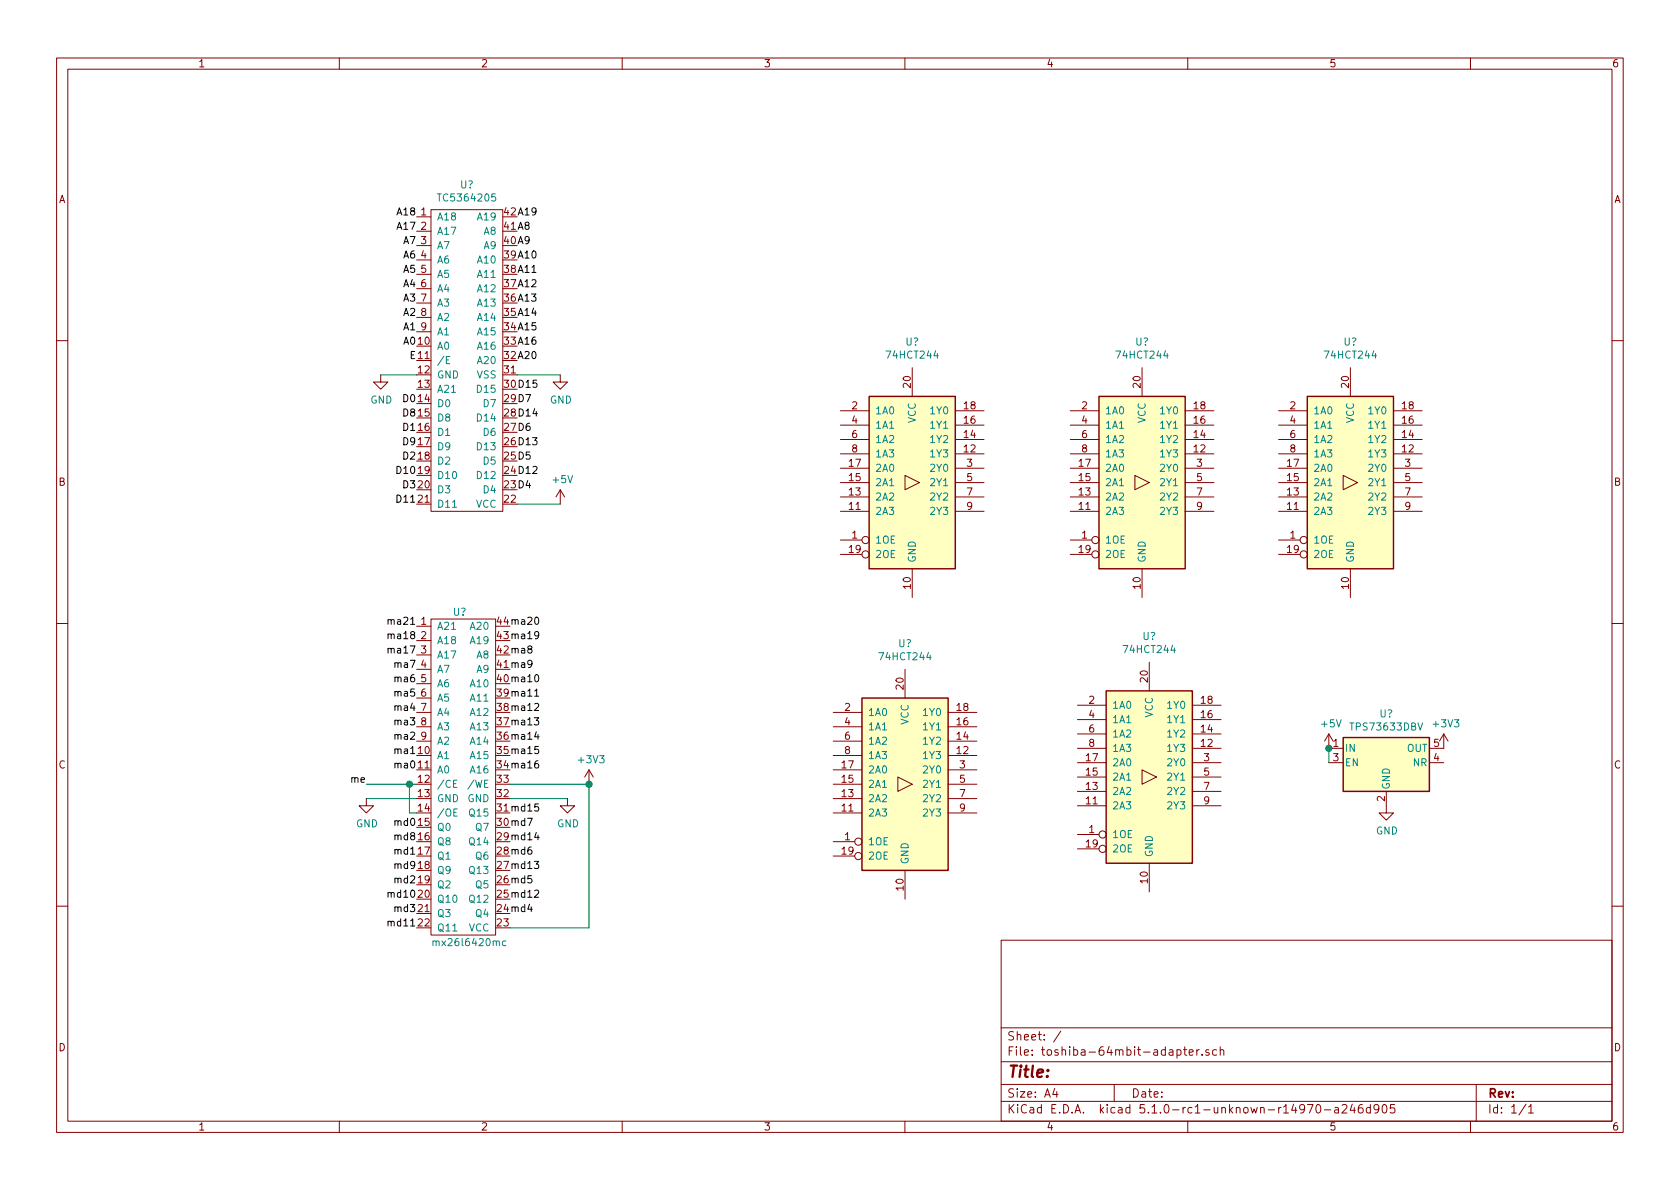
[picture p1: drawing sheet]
<svg xmlns="http://www.w3.org/2000/svg" width="297mm" height="210mm" viewBox="0 0 297 210" stroke-linecap="round" stroke-linejoin="round" font-family="sans-serif">
<g fill="none" stroke="#840000" stroke-width=".18">
<path d="M10 10.3h277v189.9h-277zM12 12.2h273v186.1h-273zM60 10.3v1.9M110 10.3v1.9M160 10.3v1.9M210 10.3v1.9M260 10.3v1.9M73.7 38.3h2.5M76.2 37.1h12.7v53.3h-12.7zM73.7 40.9h2.5M73.7 43.4h2.5M73.7 46h2.5"/>
<path d="M73.7 48.5h2.5M73.7 51h2.5M73.7 53.6h2.5M73.7 56.1h2.5M73.7 58.7h2.5M10 60.2h2M67.3 66.3v1.3h1.3l-1.3 1.2-1.3-1.2h1.3M99.1 66.3v1.3h1.2l-1.2 1.2-1.3-1.2h1.3M148.6 77.7h5.1M148.6 75.2h5.1M148.6 72.6h5.1M161.3 65v5.1"/>
<path d="M168.9 77.7h5.1M168.9 75.2h5.1M168.9 72.6h5.1M189.2 77.7h5.1M189.2 75.2h5.1M189.2 72.6h5.1M201.9 65v5.1M209.5 77.7h5.1M209.5 75.2h5.1M209.5 72.6h5.1M226.1 77.7h5M226.1 75.2h5"/>
<path d="M226.1 72.6h5M238.8 65v5.1M246.4 77.7h5.1M246.4 75.2h5.1M246.4 72.6h5.1M285 60.2h2M99.1 86.6l-.8 1.3M99.1 86.6v2.5M99.1 86.6l.7 1.3M148.6 95.5h3.8M148.6 90.4h5.1M148.6 80.3h5.1"/>
<path d="M148.6 87.9h5.1M148.6 85.3h5.1M148.6 82.8h5.1M148.6 98h3.8M160 84.1l2.6 1.2-2.6 1.3zM168.9 90.4h5.1M168.9 80.3h5.1M168.9 87.9h5.1M168.9 85.3h5.1M168.9 82.8h5.1M189.2 95.5h3.8M189.2 90.4h5.1"/>
<path d="M189.2 80.3h5.1M189.2 87.9h5.1M189.2 85.3h5.1M189.2 82.8h5.1M189.2 98h3.8M200.7 84.1l2.5 1.2-2.5 1.3zM209.5 90.4h5.1M209.5 80.3h5.1M209.5 87.9h5.1M209.5 85.3h5.1M209.5 82.8h5.1M226.1 95.5h3.8"/>
<path d="M226.1 90.4h5M226.1 80.3h5M226.1 87.9h5M226.1 85.3h5M226.1 82.8h5M226.1 98h3.8M237.5 84.1l2.5 1.2-2.5 1.3zM246.4 90.4h5.1M246.4 80.3h5.1M246.4 87.9h5.1M246.4 85.3h5.1M246.4 82.8h5.1"/>
<path d="M10 110.3h2M73.7 110.7h2.5M73.7 113.3h2.5M73.7 115.8h2.5M73.7 118.4h2.5M76.2 109.5h11.4v55.8h-11.4zM160 118.4v5M161.3 100.6v5.1M201.9 100.6v5.1M203.2 117.1v5.1M238.8 100.6v5.1M285 110.3h2"/>
<path d="M73.7 131.1h2.5M73.7 128.5h2.5M73.7 126h2.5M73.7 120.9h2.5M73.7 123.4h2.5M104.1 136.1l-.7 1.3M104.1 136.1v2.6M104.1 136.1l.8 1.3M147.3 133.6h5.1M147.3 131.1h5.1M147.3 138.7h5.1M147.3 128.5h5.1"/>
<path d="M147.3 136.1h5.1M147.3 126h5.1M158.7 137.4l2.6 1.3-2.6 1.2zM167.6 133.6h5.1M167.6 131.1h5.1M167.6 138.7h5.1M167.6 128.5h5.1M167.6 136.1h5.1M167.6 126h5.1M190.5 132.3h5.1M190.5 139.9h5.1M190.5 129.8h5.1"/>
<path d="M190.5 137.4h5.1M190.5 127.2h5.1M190.5 134.9h5.1M190.5 124.7h5.1M201.9 136.1l2.6 1.3-2.6 1.3zM210.8 132.3h5.1M210.8 139.9h5.1M210.8 129.8h5.1M210.8 137.4h5.1M210.8 127.2h5.1M210.8 134.9h5.1M210.8 124.7h5.1"/>
<path d="M234.9 129.8v2.5h2.6M234.9 134.9h2.6M234.9 129.8l-.7 1.3M234.9 129.8l.8 1.3M245.1 139.9v3.9h1.3l-1.3 1.2-1.3-1.2h1.3M252.7 134.9h2.6M255.3 129.8v2.5h-2.6M255.3 129.8l-.8 1.3M255.3 129.8l.7 1.3M64.8 141.2v1.3h1.2l-1.2 1.3-1.3-1.3h1.3M100.3 141.2v1.3h1.3l-1.3 1.3-1.2-1.3h1.2M147.3 148.8h3.8"/>
<path d="M147.3 143.8h5.1M147.3 141.2h5.1M147.3 151.4h3.8M160 153.9v5.1M167.6 143.8h5.1M167.6 141.2h5.1M190.5 147.6h3.8M190.5 142.5h5.1M190.5 150.1h3.8M203.2 152.6v5.1M210.8 142.5h5.1M10 160.2h2"/>
<path d="M177 166.3h108v32h-108zM285 160.2h2M60 198.3v1.9M110 198.3v1.9M160 198.3v1.9M177 194.8h108M177 191.8h108M177 187.8h108M177 181.8h108M186.5 192.5l-.4 1h1M186.8 193v1M187.6 182.3l-1.3 2"/>
<path d="M197 191.8v3M208.1 185.7l.4-.1 .3 .3v.6l-.3 .1-.4-.1M209.2 185.6h.6M209.5 185.1v1.3l.3 .2M210 198.3v1.9M210.3 186.1l.7-.1-.1-.3-.4-.1-.2 .2v.7h.6M211.6 185.6v1M212 185.6l-.4 .3M212.5 186.5v.1M213.7 185.7l-.3-.1-.2 .2 .1 .2 .4 .2v.3h-.5M215.1 185.7l-.4-.1-.3 .3 .1 .6 .2 .1 .4-.1M215.7 185.7l.3-.1 .3 .1 .1 .9"/>
<path d="M215.7 185.1v1.5M231.2 195.3h1l-.7 1.5M232.9 195.4l.1-.1a.8 .8 0 0 1 .5 .8 .8 .8 0 0 1-.5 .7 1 1 0 0 1-.1-1.4zM234.2 196.3h1.1M236 195.9h.6l.1 .9M236.7 196.2l-.6 .1a.29 .29 0 0 0-.2 .2 .29 .29 0 0 0 .2 .3l.6-.1M237.3 195.5l.2-.2h.4l.3 .5-1 1h1M239.1 195.2l-.4 1.1h.9M239.4 195.8v1M240.9 195.3a.59 .59 0 0 0-.7 .7v.5l.1 .2 .4 .1 .2-.1 .1-.5-.1-.2-.5-.1-.2 .3M242.3 195.9l-.4-.1-.3 .3 .1 .6 .2 .1 .4-.1M242.3 195.3v1.5"/>
<path d="M243.8 196l-.3 .3-.4-.1-.2-.2v-.4l.2-.2 .4-.1 .2 .2a1.19 1.19 0 0 1-.2 1.2l-.4 .1M244.5 195.5l.4-.2a.94 .94 0 0 1 0 1.5l-.5-.3v-.6zM246.6 195.3h-.7l-.1 .7 .2-.1 .5 .1 .1 .2v.5l-.2 .1-.6-.1M260 198.3v1.9M261 191.8v6.5M269.8 195.2l-1.2 2M270.3 195.8l.4-.5v1.5M270.3 196.8h.8"/>
<circle cx="153" cy="98" r=".63"/>
<circle cx="153" cy="95.5" r=".63"/>
<circle cx="193.7" cy="98" r=".63"/>
<circle cx="193.7" cy="95.5" r=".63"/>
<circle cx="230.5" cy="95.5" r=".63"/>
<circle cx="230.5" cy="98" r=".63"/>
<circle cx="151.8" cy="148.8" r=".63"/>
<circle cx="151.8" cy="151.4" r=".63"/>
<circle cx="194.9" cy="150.1" r=".63"/>
<circle cx="194.9" cy="147.6" r=".63"/>
</g>
<path d="M77.3 34.3h.7M79.5 63h-.6v1.3h.6M80.8 138h-.6v1.2h.6M80.8 143h-.6v1.3h.6M76.6 166.5l.1-.1h.3l.1 .8M76.6 166.4v.8M89.4 166.4h-.3l-.3 .2 .2 .6h.4" fill="none" stroke="#008484" stroke-width=".18"/>
<path d="M67.3 66.3h6.4M91.4 66.3h7.7M91.4 89.1h7.7M64.8 138.7h8.9M72.4 138.7v5.1h1.3M90.2 138.7h13.9v25.4h-13.9M234.9 132.3v2.6M64.8 141.2h8.9M90.2 141.2h10.1" fill="none" stroke="#008400" stroke-width=".18"/>
<g fill="#ffffc2" stroke="#ffffc2" stroke-width=".18">
<path d="M153.7 70.1h15.2v30.5h-15.2z"/>
<path d="M194.3 70.1h15.2v30.5h-15.2z"/>
<path d="M231.1 70.1h15.3v30.5h-15.3z"/>
<path d="M152.4 123.4h15.2v30.5h-15.2z"/>
<path d="M195.6 122.2h15.2v30.4h-15.2z"/>
<path d="M237.5 130.4h15.2v9.5h-15.2z"/>
</g>
<path d="M153.7 70.1h15.2v30.5h-15.2zM194.3 70.1h15.2v30.5h-15.2zM231.1 70.1h15.3v30.5h-15.3zM152.4 123.4h15.2v30.5h-15.2zM195.6 122.2h15.2v30.4h-15.2zM237.5 130.4h15.2v9.5h-15.2z" fill="none" stroke="#840000" stroke-width=".25"/>
<g fill="none" stroke="#000" stroke-width=".18">
<path d="M68.6 109.7l.2-.1h.3l.1 .8M68.6 112.2l.2-.1 .3 .1 .1 .7M68.6 114.8l.2-.2 .3 .1 .1 .8M68.6 109.6v.8M68.6 112.1v.8M68.6 114.6v.9M94.6 119.4l.2-.1a.67 .67 0 0 1 .5 .6 .67 .67 0 0 1-.5 .7l-.2-.2-.1-.3zM94.6 109.3l.2-.2a.67 .67 0 0 1 .5 .7 .67 .67 0 0 1-.5 .6l-.2-.1-.1-.4zM95.2 112.2l-.2 .3-.4-.1-.1-.2 .1-.4 .2-.1h.2l.2 .2a.97 .97 0 0 1-.2 1h-.4M94.5 126.9h.7l-.4 .5 .4 .1v.6l-.2 .1-.5-.1M94.5 124.5l.5-.1 .2 .3v.2l-.7 .7h.7M94.5 122.2l.4-.4v1.3"/>
<path d="M94.5 123.1h.7M94.8 129.4l-.3 .9h.8M95.1 134.5l-.3 .1a.87 .87 0 0 0 0 1.2l.4-.1v-.6l-.4-.1-.3 .3M95.2 132h-.6l-.1 .6 .2-.1 .5 .1v.5l-.2 .2-.5-.2M94.5 152.3h.7l-.4 .5 .4 .1v.6l-.2 .1-.5-.1M94.5 157.5l.5-.1 .2 .4v.2l-.7 .7h.7M94.8 147.2l-.3 .9h.8M95.2 142.2h-.6l-.1 .6 .2-.2 .5 .2v.5l-.2 .1-.5-.1"/>
</g>
<g fill="#008400" stroke="#008400" stroke-width=".25">
<circle cx="72.4" cy="138.7" r=".51"/>
<circle cx="104.1" cy="138.7" r=".51"/>
<circle cx="235" cy="132.3" r=".51"/>
</g>
<text font-size="2.8" fill="#840000" x="178" y="190.5">Title:</text>
<g font-size="2.1" fill="#840000">
<text x="178" y="184">Sheet: /</text>
<text x="178" y="186.7">File: toshiba-64mbit-adapter.sch</text>
<text x="178" y="196.9">KiCad E.D.A. kicad 5.1.0-rc1-unknown-r14970-a246d905</text>
<text x="178" y="194.1">Size: A4</text>
<text x="200" y="194.1">Date:</text>
<text x="263" y="194.1">Rev:</text>
<text x="263" y="196.9">Id: 1/1</text>
</g>
<g font-size="1.8" fill="#840000">
<text x="35" y="11.9">1</text>
<text x="85" y="11.9">2</text>
<text x="135" y="11.9">3</text>
<text x="185" y="11.9">4</text>
<text x="235" y="11.9">5</text>
<text x="285" y="11.9">6</text>
<text x="10.4" y="35.9">A</text>
<text x="285.4" y="35.9">A</text>
<text x="74.4" y="38.1">1</text>
<text x="74.4" y="40.6">2</text>
<text x="74.4" y="43.2">3</text>
<text x="74.4" y="45.7">4</text>
<text x="74.4" y="48.3">5</text>
<text x="74.4" y="50.8">6</text>
<text x="74.4" y="53.3">7</text>
<text x="74.4" y="55.9">8</text>
<text x="74.4" y="58.4">9</text>
<text x="74" y="61">10</text>
<text x="74" y="66">12</text>
<text x="74" y="68.6">13</text>
<text x="74" y="71.1">14</text>
<text x="89.2" y="66">31</text>
<text x="161" y="68.5" transform="rotate(-90 161 68.5)">20</text>
<text x="201.7" y="68.5" transform="rotate(-90 201.7 68.5)">20</text>
<text x="238.5" y="68.5" transform="rotate(-90 238.5 68.5)">20</text>
<text x="74" y="73.7">15</text>
<text x="74" y="76.2">16</text>
<text x="150.6" y="72.4">2</text>
<text x="150.6" y="74.9">4</text>
<text x="150.6" y="77.5">6</text>
<text x="170.5" y="77.5">14</text>
<text x="170.5" y="74.9">16</text>
<text x="170.5" y="72.4">18</text>
<text x="191.3" y="72.4">2</text>
<text x="191.3" y="74.9">4</text>
<text x="191.3" y="77.5">6</text>
<text x="211.1" y="77.5">14</text>
<text x="211.1" y="74.9">16</text>
<text x="211.1" y="72.4">18</text>
<text x="228.1" y="72.4">2</text>
<text x="228.1" y="74.9">4</text>
<text x="228.1" y="77.5">6</text>
<text x="248" y="77.5">14</text>
<text x="248" y="74.9">16</text>
<text x="248" y="72.4">18</text>
<text x="74" y="78.7">17</text>
<text x="74" y="81.3">18</text>
<text x="74" y="83.8">19</text>
<text x="150.2" y="82.5">17</text>
<text x="150.6" y="80">8</text>
<text x="170.5" y="80">12</text>
<text x="171" y="82.5">3</text>
<text x="190.8" y="82.5">17</text>
<text x="191.3" y="80">8</text>
<text x="211.1" y="80">12</text>
<text x="211.6" y="82.5">3</text>
<text x="227.6" y="82.5">17</text>
<text x="228.1" y="80">8</text>
<text x="248" y="80">12</text>
<text x="248.4" y="82.5">3</text>
<text x="10.4" y="85.9">B</text>
<text x="74" y="86.4">20</text>
<text x="74" y="88.9">21</text>
<text x="89.2" y="88.9">22</text>
<text x="150.2" y="87.6">13</text>
<text x="150.2" y="85.1">15</text>
<text x="171" y="85.1">5</text>
<text x="171" y="87.6">7</text>
<text x="190.8" y="87.6">13</text>
<text x="190.8" y="85.1">15</text>
<text x="211.6" y="85.1">5</text>
<text x="211.6" y="87.6">7</text>
<text x="227.6" y="87.6">13</text>
<text x="227.6" y="85.1">15</text>
<text x="248.4" y="85.1">5</text>
<text x="248.4" y="87.6">7</text>
<text x="285.4" y="85.9">B</text>
<text x="150.2" y="90.2">11</text>
<text x="150.6" y="95.2">1</text>
<text x="171" y="90.2">9</text>
<text x="190.8" y="90.2">11</text>
<text x="191.3" y="95.2">1</text>
<text x="211.6" y="90.2">9</text>
<text x="227.6" y="90.2">11</text>
<text x="228.1" y="95.2">1</text>
<text x="248.4" y="90.2">9</text>
<text x="150.2" y="97.8">19</text>
<text x="190.8" y="97.8">19</text>
<text x="227.6" y="97.8">19</text>
<text x="161" y="104.1" transform="rotate(-90 161 104.1)">10</text>
<text x="201.7" y="104.1" transform="rotate(-90 201.7 104.1)">10</text>
<text x="238.5" y="104.1" transform="rotate(-90 238.5 104.1)">10</text>
<text x="74.4" y="110.5">1</text>
<text x="74.4" y="113">2</text>
<text x="74.4" y="115.6">3</text>
<text x="74.4" y="118.1">4</text>
<text x="74.4" y="120.6">5</text>
<text x="74.4" y="123.2">6</text>
<text x="74.4" y="125.7">7</text>
<text x="149.4" y="125.7">2</text>
<text x="159.8" y="121.9" transform="rotate(-90 159.8 121.9)">20</text>
<text x="169.2" y="125.7">18</text>
<text x="192.6" y="124.5">2</text>
<text x="202.9" y="120.6" transform="rotate(-90 202.9 120.6)">20</text>
<text x="212.4" y="124.5">18</text>
<text x="74.4" y="128.3">8</text>
<text x="74.4" y="130.8">9</text>
<text x="149.4" y="128.3">4</text>
<text x="149.4" y="130.8">6</text>
<text x="169.2" y="130.8">14</text>
<text x="169.2" y="128.3">16</text>
<text x="192.6" y="127">4</text>
<text x="192.6" y="129.5">6</text>
<text x="212.4" y="129.5">14</text>
<text x="212.4" y="127">16</text>
<text x="10.4" y="135.9">C</text>
<text x="74" y="133.3">10</text>
<text x="74" y="135.9">11</text>
<text x="148.9" y="135.9">17</text>
<text x="149.4" y="133.3">8</text>
<text x="169.2" y="133.3">12</text>
<text x="169.7" y="135.9">3</text>
<text x="192.1" y="137.2">15</text>
<text x="192.1" y="134.6">17</text>
<text x="192.6" y="132.1">8</text>
<text x="212.4" y="132.1">12</text>
<text x="212.9" y="134.6">3</text>
<text x="212.9" y="137.2">5</text>
<text x="235.7" y="132.1">1</text>
<text x="235.7" y="134.6">3</text>
<text x="253.5" y="134.6">4</text>
<text x="253.5" y="132.1">5</text>
<text x="285.4" y="135.9">C</text>
<text x="74" y="138.4">12</text>
<text x="74" y="141">13</text>
<text x="74" y="143.5">14</text>
<text x="87.9" y="141">32</text>
<text x="87.9" y="138.4">33</text>
<text x="148.9" y="143.5">11</text>
<text x="148.9" y="141">13</text>
<text x="148.9" y="138.4">15</text>
<text x="169.7" y="138.4">5</text>
<text x="169.7" y="141">7</text>
<text x="169.7" y="143.5">9</text>
<text x="192.1" y="142.2">11</text>
<text x="192.1" y="139.7">13</text>
<text x="212.9" y="139.7">7</text>
<text x="212.9" y="142.2">9</text>
<text x="244.9" y="141.7" transform="rotate(-90 244.9 141.7)">2</text>
<text x="74" y="146">15</text>
<text x="74" y="148.6">16</text>
<text x="149.4" y="148.6">1</text>
<text x="192.1" y="149.9">19</text>
<text x="192.6" y="147.3">1</text>
<text x="74" y="151.1">17</text>
<text x="74" y="153.7">18</text>
<text x="148.9" y="151.1">19</text>
<text x="74" y="156.2">19</text>
<text x="74" y="158.7">20</text>
<text x="74" y="161.3">21</text>
<text x="159.8" y="157.4" transform="rotate(-90 159.8 157.4)">10</text>
<text x="202.9" y="156.2" transform="rotate(-90 202.9 156.2)">10</text>
<text x="74" y="163.8">22</text>
<text x="87.9" y="163.8">23</text>
<text x="10.4" y="185.9">D</text>
<text x="285.4" y="185.9">D</text>
<text x="35" y="199.9">1</text>
<text x="85" y="199.9">2</text>
<text x="135" y="199.9">3</text>
<text x="185" y="199.9">4</text>
<text x="235" y="199.9">5</text>
<text x="285" y="199.9">6</text>
</g>
<g font-size="1.8" fill="#008484">
<text x="77.9" y="35.6">TC5364205</text>
<text x="81.4" y="33.3">U?</text>
<text x="77.2" y="39">A18</text>
<text x="77.2" y="41.5">A17</text>
<text x="84.6" y="39">A19</text>
<text x="85.6" y="41.5">A8</text>
<text x="77.2" y="44.1">A7</text>
<text x="77.2" y="46.6">A6</text>
<text x="84.6" y="46.6">A10</text>
<text x="85.6" y="44.1">A9</text>
<text x="77.2" y="49.1">A5</text>
<text x="77.2" y="51.7">A4</text>
<text x="84.6" y="51.7">A12</text>
<text x="84.6" y="49.1">A11</text>
<text x="77.2" y="54.2">A3</text>
<text x="77.2" y="56.8">A2</text>
<text x="77.2" y="59.3">A1</text>
<text x="84.6" y="59.3">A15</text>
<text x="84.6" y="56.8">A14</text>
<text x="84.6" y="54.2">A13</text>
<text x="77.2" y="61.8">A0</text>
<text x="77.2" y="64.4">/E</text>
<text x="84.6" y="64.4">A20</text>
<text x="84.6" y="61.8">A16</text>
<text x="157" y="63.4">74HCT244</text>
<text x="160.1" y="61.1">U?</text>
<text x="197.7" y="63.4">74HCT244</text>
<text x="200.8" y="61.1">U?</text>
<text x="234.5" y="63.4">74HCT244</text>
<text x="237.6" y="61.1">U?</text>
<text x="65.5" y="71.4">GND</text>
<text x="77.2" y="66.9">GND</text>
<text x="77.2" y="69.5">A21</text>
<text x="84.4" y="66.9">VSS</text>
<text x="84.6" y="69.5">D15</text>
<text x="97.2" y="71.4">GND</text>
<text x="77.2" y="72">D0</text>
<text x="77.2" y="74.5">D8</text>
<text x="77.2" y="77.1">D1</text>
<text x="84.6" y="74.5">D14</text>
<text x="85.6" y="77.1">D6</text>
<text x="85.6" y="72">D7</text>
<text x="154.7" y="73.3">1A0</text>
<text x="154.7" y="75.8">1A1</text>
<text x="161.9" y="74.8" transform="rotate(-90 161.9 74.8)">VCC</text>
<text x="164.7" y="75.8">1Y1</text>
<text x="164.7" y="73.3">1Y0</text>
<text x="195.3" y="73.3">1A0</text>
<text x="195.3" y="75.8">1A1</text>
<text x="202.6" y="74.8" transform="rotate(-90 202.6 74.8)">VCC</text>
<text x="205.4" y="75.8">1Y1</text>
<text x="205.4" y="73.3">1Y0</text>
<text x="232.2" y="73.3">1A0</text>
<text x="232.2" y="75.8">1A1</text>
<text x="239.4" y="74.8" transform="rotate(-90 239.4 74.8)">VCC</text>
<text x="242.2" y="75.8">1Y1</text>
<text x="242.2" y="73.3">1Y0</text>
<text x="77.2" y="79.6">D9</text>
<text x="77.2" y="82.2">D2</text>
<text x="84.6" y="79.6">D13</text>
<text x="85.6" y="82.2">D5</text>
<text x="154.7" y="83.4">2A0</text>
<text x="154.7" y="78.4">1A2</text>
<text x="154.7" y="80.9">1A3</text>
<text x="164.7" y="80.9">1Y3</text>
<text x="164.7" y="78.4">1Y2</text>
<text x="164.7" y="83.4">2Y0</text>
<text x="195.3" y="83.4">2A0</text>
<text x="195.3" y="78.4">1A2</text>
<text x="195.3" y="80.9">1A3</text>
<text x="205.4" y="80.9">1Y3</text>
<text x="205.4" y="78.4">1Y2</text>
<text x="205.4" y="83.4">2Y0</text>
<text x="232.2" y="83.4">2A0</text>
<text x="232.2" y="78.4">1A2</text>
<text x="232.2" y="80.9">1A3</text>
<text x="242.2" y="80.9">1Y3</text>
<text x="242.2" y="78.4">1Y2</text>
<text x="242.2" y="83.4">2Y0</text>
<text x="77.2" y="84.7">D10</text>
<text x="77.2" y="87.2">D3</text>
<text x="77.2" y="89.8">D11</text>
<text x="84.2" y="89.8">VCC</text>
<text x="84.6" y="84.7">D12</text>
<text x="85.6" y="87.2">D4</text>
<text x="97.8" y="85.4">+5V</text>
<text x="154.7" y="88.5">2A2</text>
<text x="154.7" y="86">2A1</text>
<text x="164.7" y="86">2Y1</text>
<text x="164.7" y="88.5">2Y2</text>
<text x="195.3" y="88.5">2A2</text>
<text x="195.3" y="86">2A1</text>
<text x="205.4" y="86">2Y1</text>
<text x="205.4" y="88.5">2Y2</text>
<text x="232.2" y="88.5">2A2</text>
<text x="232.2" y="86">2A1</text>
<text x="242.2" y="86">2Y1</text>
<text x="242.2" y="88.5">2Y2</text>
<text x="154.7" y="91.1">2A3</text>
<text x="164.7" y="91.1">2Y3</text>
<text x="195.3" y="91.1">2A3</text>
<text x="205.4" y="91.1">2Y3</text>
<text x="232.2" y="91.1">2A3</text>
<text x="242.2" y="91.1">2Y3</text>
<text x="154.7" y="96.1">1OE</text>
<text x="154.7" y="98.7">2OE</text>
<text x="161.9" y="99.6" transform="rotate(-90 161.9 99.6)">GND</text>
<text x="195.3" y="96.1">1OE</text>
<text x="195.3" y="98.7">2OE</text>
<text x="202.6" y="99.6" transform="rotate(-90 202.6 99.6)">GND</text>
<text x="232.2" y="96.1">1OE</text>
<text x="232.2" y="98.7">2OE</text>
<text x="239.4" y="99.6" transform="rotate(-90 239.4 99.6)">GND</text>
<text x="77.2" y="111.4">A21</text>
<text x="77.2" y="113.9">A18</text>
<text x="80.1" y="108.9">U?</text>
<text x="83.4" y="113.9">A19</text>
<text x="83.4" y="111.4">A20</text>
<text x="202" y="113.2">U?</text>
<text x="77.2" y="116.5">A17</text>
<text x="77.2" y="119">A7</text>
<text x="84.4" y="119">A9</text>
<text x="84.4" y="116.5">A8</text>
<text x="155.8" y="116.8">74HCT244</text>
<text x="158.9" y="114.4">U?</text>
<text x="198.9" y="115.5">74HCT244</text>
<text x="77.2" y="121.5">A6</text>
<text x="77.2" y="124.1">A5</text>
<text x="83.4" y="124.1">A11</text>
<text x="83.4" y="121.5">A10</text>
<text x="196.6" y="125.3">1A0</text>
<text x="206.7" y="125.3">1Y0</text>
<text x="77.2" y="126.6">A4</text>
<text x="77.2" y="129.2">A3</text>
<text x="77.2" y="131.7">A2</text>
<text x="83.4" y="131.7">A14</text>
<text x="83.4" y="129.2">A13</text>
<text x="83.4" y="126.6">A12</text>
<text x="153.4" y="126.6">1A0</text>
<text x="153.4" y="129.2">1A1</text>
<text x="153.4" y="131.7">1A2</text>
<text x="160.7" y="128.2" transform="rotate(-90 160.7 128.2)">VCC</text>
<text x="163.5" y="131.7">1Y2</text>
<text x="163.5" y="129.2">1Y1</text>
<text x="163.5" y="126.6">1Y0</text>
<text x="196.6" y="127.9">1A1</text>
<text x="196.6" y="130.4">1A2</text>
<text x="203.8" y="126.9" transform="rotate(-90 203.8 126.9)">VCC</text>
<text x="206.7" y="130.4">1Y2</text>
<text x="206.7" y="127.9">1Y1</text>
<text x="233.7" y="128.6">+5V</text>
<text x="239.1" y="129.2">TPS73633DBV</text>
<text x="243.9" y="126.9">U?</text>
<text x="253.6" y="128.6">+3V3</text>
<text x="77.2" y="134.2">A1</text>
<text x="77.2" y="136.8">A0</text>
<text x="83.4" y="136.8">A16</text>
<text x="83.4" y="134.2">A15</text>
<text x="102.4" y="135">+3V3</text>
<text x="153.4" y="136.8">2A0</text>
<text x="153.4" y="134.2">1A3</text>
<text x="163.5" y="134.2">1Y3</text>
<text x="163.5" y="136.8">2Y0</text>
<text x="196.6" y="135.5">2A0</text>
<text x="196.6" y="133">1A3</text>
<text x="206.7" y="133">1Y3</text>
<text x="206.7" y="135.5">2Y0</text>
<text x="237.7" y="133">IN</text>
<text x="237.7" y="135.5">EN</text>
<text x="248.7" y="133">OUT</text>
<text x="249.9" y="135.5">NR</text>
<text x="77.2" y="139.3">/CE</text>
<text x="77.2" y="141.9">GND</text>
<text x="82.7" y="141.9">GND</text>
<text x="83.3" y="139.3">/WE</text>
<text x="153.4" y="141.9">2A2</text>
<text x="153.4" y="139.3">2A1</text>
<text x="163.5" y="139.3">2Y1</text>
<text x="163.5" y="141.9">2Y2</text>
<text x="196.6" y="143.1">2A3</text>
<text x="196.6" y="140.6">2A2</text>
<text x="196.6" y="138">2A1</text>
<text x="206.7" y="138">2Y1</text>
<text x="206.7" y="140.6">2Y2</text>
<text x="206.7" y="143.1">2Y3</text>
<text x="245.7" y="139.7" transform="rotate(-90 245.7 139.7)">GND</text>
<text x="62.9" y="146.3">GND</text>
<text x="77.2" y="144.4">/OE</text>
<text x="77.2" y="146.9">Q0</text>
<text x="77.2" y="149.5">Q8</text>
<text x="83.3" y="149.5">Q14</text>
<text x="83.3" y="144.4">Q15</text>
<text x="84.3" y="146.9">Q7</text>
<text x="98.5" y="146.3">GND</text>
<text x="153.4" y="149.5">1OE</text>
<text x="153.4" y="144.4">2A3</text>
<text x="163.5" y="144.4">2Y3</text>
<text x="196.6" y="148.2">1OE</text>
<text x="243.3" y="147.6">GND</text>
<text x="77.2" y="152">Q1</text>
<text x="77.2" y="154.6">Q9</text>
<text x="83.3" y="154.6">Q13</text>
<text x="84.3" y="152">Q6</text>
<text x="153.4" y="152">2OE</text>
<text x="160.7" y="152.9" transform="rotate(-90 160.7 152.9)">GND</text>
<text x="196.6" y="150.7">2OE</text>
<text x="203.8" y="151.6" transform="rotate(-90 203.8 151.6)">GND</text>
<text x="77.2" y="157.1">Q2</text>
<text x="77.2" y="159.6">Q10</text>
<text x="83.3" y="159.6">Q12</text>
<text x="84.3" y="157.1">Q5</text>
<text x="77.2" y="162.2">Q3</text>
<text x="77.2" y="164.7">Q11</text>
<text x="77.2" y="167.3">mx26l6420mc</text>
<text x="82.9" y="164.7">VCC</text>
<text x="84.3" y="162.2">Q4</text>
</g>
<g font-size="1.8">
<text x="70.4" y="38.1">A18</text>
<text x="70.4" y="40.6">A17</text>
<text x="89.2" y="40.6">41A8</text>
<text x="89.2" y="38.1">42A19</text>
<text x="71.4" y="43.2">A7</text>
<text x="71.4" y="45.7">A6</text>
<text x="89.2" y="45.7">39A10</text>
<text x="89.2" y="43.2">40A9</text>
<text x="71.4" y="48.3">A5</text>
<text x="71.4" y="50.8">A4</text>
<text x="71.4" y="53.3">A3</text>
<text x="89.2" y="53.3">36A13</text>
<text x="89.2" y="50.8">37A12</text>
<text x="89.2" y="48.3">38A11</text>
<text x="71.4" y="55.9">A2</text>
<text x="71.4" y="58.4">A1</text>
<text x="89.2" y="58.4">34A15</text>
<text x="89.2" y="55.9">35A14</text>
<text x="71.4" y="61">A0</text>
<text x="72.5" y="63.5">E11</text>
<text x="89.2" y="63.5">32A20</text>
<text x="89.2" y="61">33A16</text>
<text x="71.4" y="71.1">D0</text>
<text x="89.2" y="71.1">29D7</text>
<text x="89.2" y="68.6">30D15</text>
<text x="71.4" y="73.7">D8</text>
<text x="71.4" y="76.2">D1</text>
<text x="89.2" y="76.2">27D6</text>
<text x="89.2" y="73.7">28D14</text>
<text x="70.4" y="83.8">D10</text>
<text x="71.4" y="78.7">D9</text>
<text x="71.4" y="81.3">D2</text>
<text x="89.2" y="83.8">24D12</text>
<text x="89.2" y="81.3">25D5</text>
<text x="89.2" y="78.7">26D13</text>
<text x="70.4" y="88.9">D11</text>
<text x="71.4" y="86.4">D3</text>
<text x="89.2" y="86.4">23D4</text>
<text x="69.1" y="110.5">ma21</text>
<text x="69.1" y="113">ma18</text>
<text x="87.9" y="113">43ma19</text>
<text x="87.9" y="110.5">44ma20</text>
<text x="69.1" y="115.6">ma17</text>
<text x="70.1" y="118.1">ma7</text>
<text x="87.9" y="118.1">41ma9</text>
<text x="87.9" y="115.6">42ma8</text>
<text x="70.1" y="120.6">ma6</text>
<text x="70.1" y="123.2">ma5</text>
<text x="70.1" y="125.7">ma4</text>
<text x="87.9" y="125.7">38ma12</text>
<text x="87.9" y="123.2">39ma11</text>
<text x="87.9" y="120.6">40ma10</text>
<text x="70.1" y="128.3">ma3</text>
<text x="70.1" y="130.8">ma2</text>
<text x="87.9" y="130.8">36ma14</text>
<text x="87.9" y="128.3">37ma13</text>
<text x="70.1" y="133.3">ma1</text>
<text x="70.1" y="135.9">ma0</text>
<text x="87.9" y="135.9">34ma16</text>
<text x="87.9" y="133.3">35ma15</text>
<text x="62.2" y="138.4">me</text>
<text x="87.9" y="143.5">31md15</text>
<text x="70" y="146">md0</text>
<text x="70" y="148.6">md8</text>
<text x="87.9" y="148.6">29md14</text>
<text x="87.9" y="146">30md7</text>
<text x="70" y="151.1">md1</text>
<text x="70" y="153.7">md9</text>
<text x="87.9" y="153.7">27md13</text>
<text x="87.9" y="151.1">28md6</text>
<text x="69" y="158.7">md10</text>
<text x="70" y="156.2">md2</text>
<text x="70" y="161.3">md3</text>
<text x="87.9" y="161.3">24md4</text>
<text x="87.9" y="158.7">25md12</text>
<text x="87.9" y="156.2">26md5</text>
<text x="69" y="163.8">md11</text>
</g>
</svg>
